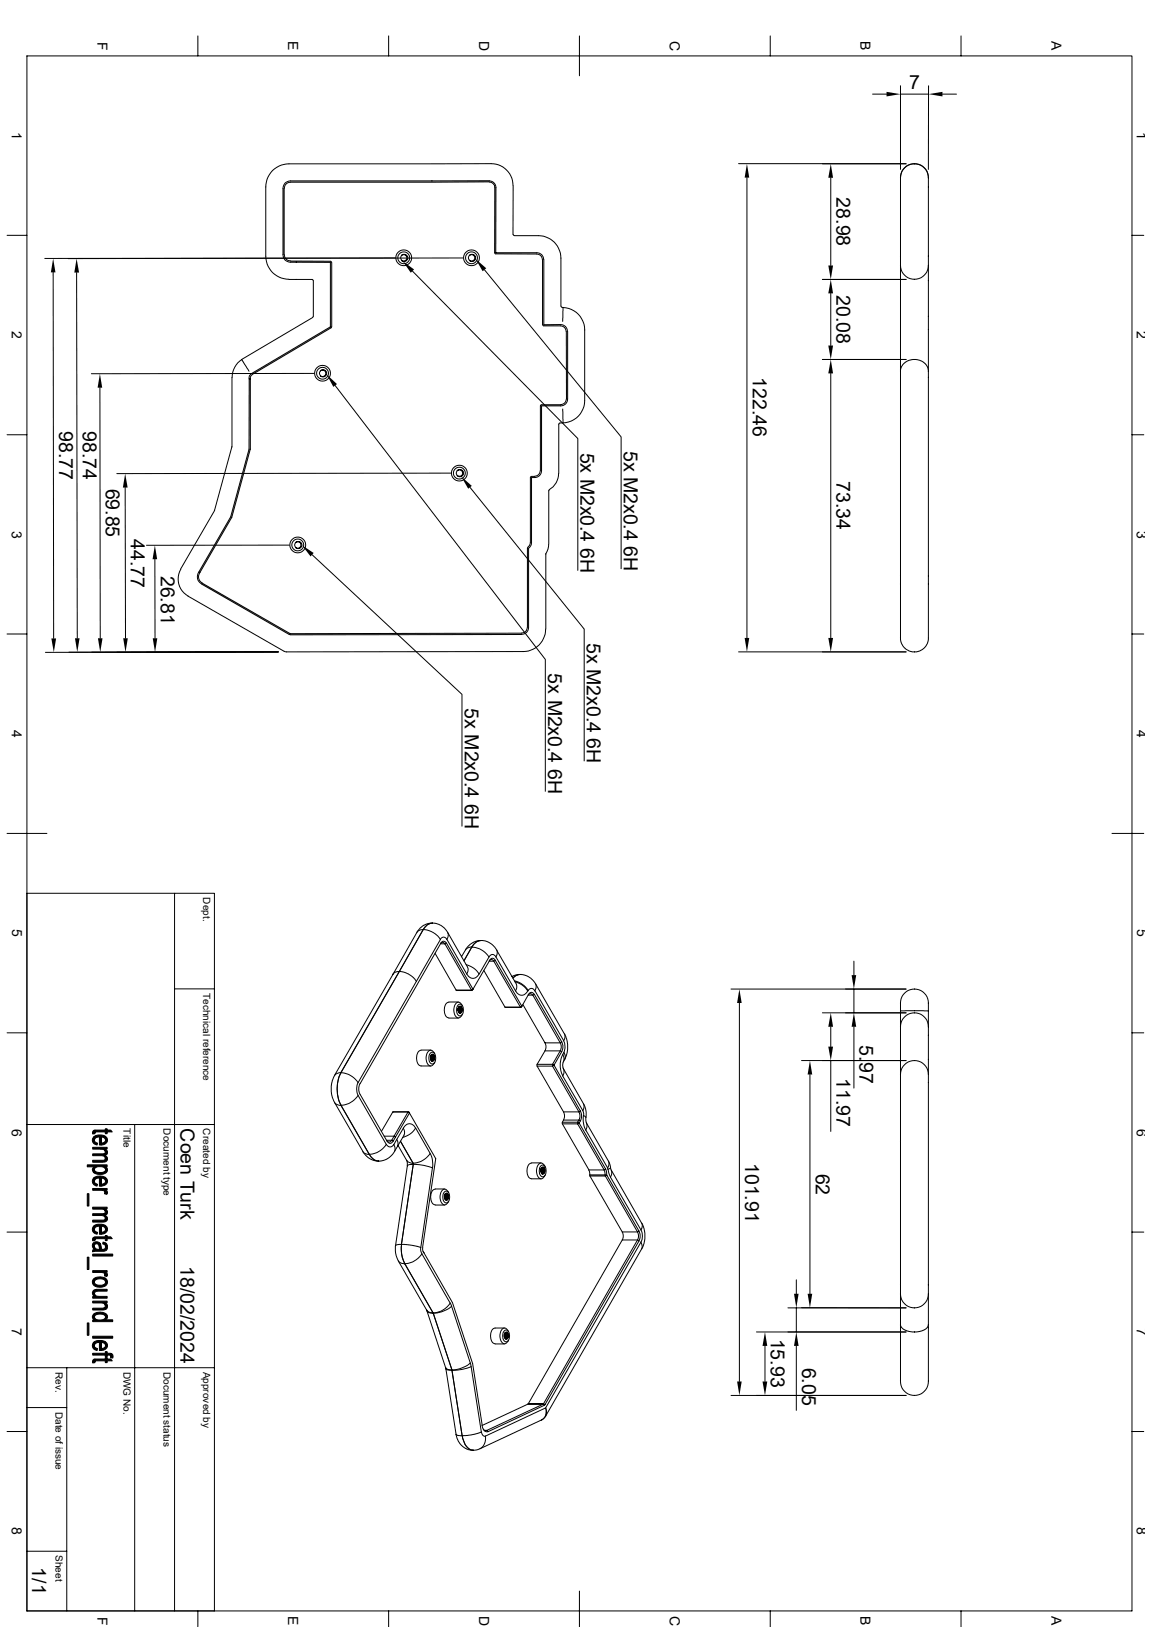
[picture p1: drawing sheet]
<svg xmlns="http://www.w3.org/2000/svg" width="297mm" height="420mm" viewBox="0 0 297 420" stroke-linecap="round" stroke-linejoin="round" font-family="sans-serif">
<g fill="none" stroke="#000" stroke-width=".26">
<path d="M6.9 14.4h285.2v401.4h-285.2zM51.1 9.3v5.1M100.3 9.3v5.1M149.5 9.3v10.3M198.8 9.3v5.1M248 9.3v5.1M225.2 24.3h3.6M232.4 22.1v21.6M232.4 24.3h7.2M239.6 22.1v21.6M243.2 24.3h3.6M126.3 46.7h-51.3a1.88 1.88 0 0 0-2 1.9v17.1a1.88 1.88 0 0 0 2 2h10.3v16.7l-20.4 12-.6 .6v.8"/>
<path d="M126.3 46.7a1.74 1.74 0 0 1 1.7 1.7l-.1 16.8h10.6a1.74 1.74 0 0 1 1.8 1.8v16.8h4.4a1.74 1.74 0 0 1 1.7 1.8M132.4 47.9a5.6 5.6 0 0 0-5.7-5.7l-52.2 .1a5.9 5.9 0 0 0-5.9 6v17.8a5.9 5.9 0 0 0 5.9 6h6.1M132.4 47.9v12.6M190.6 42.2h43.2M192.7 45.8v118.9M212.2 42.3h21.6M214.4 45.9v22.6M232.4 45.9v22.6M232.4 45.8v.1M236 42.3h.1M236 42.3a3.6 3.6 0 0 0-3.6 3.6M236 42.2a3.6 3.6 0 0 0-3.6 3.6"/>
<path d="M236 42.2h.1M236 42.3a3.6 3.6 0 0 1 3.6 3.6M236 42.2a3.6 3.6 0 0 1 3.6 3.6M239.6 45.9v22.6M239.6 45.8v.1M1.8 60.7h5.1M13.7 70.3l.1 94.5M19.8 70.4l.1 94.4M75 67.4h10.3l.3 .3M80.5 72.1l.3 .3-.1 9.5-18.3 10.9M85.6 67.7v16.7M102 66.6l-90.4 .1"/>
<path d="M103.6 66l.5-.3 .7 .1a.92 .92 0 0 1 .2 1.4 .92 .92 0 0 1-1.4 0M103.6 66l.4-.3 .5 .1 .5 .6-.1 .6-.3 .3-.6 .1-.4-.2M103.6 66l-.2 .5 .2 .6M106.4 70l42.7 43.2v34M119.5 66.6l-101.9 .2M121.1 66l.5-.3h.7a.93 .93 0 0 1 .2 1.4 .93 .93 0 0 1-1.4 .1M121.1 66l.4-.3 .5 .1 .5 .6-.1 .6-.3 .3-.6 .1-.4-.2M121.1 66l-.2 .5 .2 .6M125 69.6l35.3 43.2v34M132.4 60.5l.3 .3M132.7 60.8h6.2a5.8 5.8 0 0 1 5.8 5.8l.1 12.4 .1 .2 .4 .2M140 67a1.45 1.45 0 0 0-1.5-1.4l-10.8-.2v-17a1.53 1.53 0 0 0-1.4-1.5l-51.3 .1a1.66 1.66 0 0 0-1.7 1.6l.1 17.1a1.59 1.59 0 0 0 1.6 1.7"/>
<path d="M140 67v16.8M145.3 79.4a5.8 5.8 0 0 1 5.6 5.8v18.2a5.8 5.8 0 0 1-5.6 5.8M145.3 79.4l-.1 3.6M212.2 72.1h21.6M214.4 75.7v13.5M232.4 68.5a3.6 3.6 0 0 0 3.6 3.6M232.4 68.5v27.3l.2-1.1 .7-1 1.3-.7 1.4-.2M232.4 68.5h.1M236 72.1h.1M239.6 68.5a3.6 3.6 0 0 1-3.6 3.6M239.6 68.5v27.3M239.6 68.5h.1"/>
<path d="M292.1 60.7h3M59.9 97.4v17.9M62.4 92.8l1.9 3M62.4 92.8a5.6 5.6 0 0 0-2.5 4.6M64.3 97.8v18.2l-4.8 17.4-8.2 14.3 .3 .1M64.3 97.8h.3v18.2l-4.8 17.5-8.2 14.3M81.1 96.4l-57.5 .1M82.7 95.8l.3-.3h.6l.7 .6M82.7 95.8l.4-.3 .5 .1 .5 .7-.1 .5-.3 .3-.6 .1-.4-.2M82.7 95.8l-.3 .6 .3 .5M84.2 96.1v.5M84.3 96.6l-.7 .7h-.5l-.4-.3"/>
<path d="M85.6 84.4l-.2 .2-20.3 12.1-.5 .7v.3M86.5 99.5l54.2 70.7v34.1M140 83.8l.3 .3h4.4a1.45 1.45 0 0 1 1.4 1.5l.1 17.4M146.5 85.6v17.4a1.74 1.74 0 0 1-1.8 1.8h-5v16.7a1.93 1.93 0 0 1-2.5 1.8v16.8l-.3 .8-.5 .6v20.5a1.74 1.74 0 0 1-1.8 1.7M212.2 92.8h21.6M214.4 96.4v68.3M232.4 95.8v69.3l.3 1.2 .9 1.1 1.1 .7 1.3 .2M236 92.8l1.4 .2 1.2 .7 .8 1 .2 1.1M236 92.8h.1M239.6 95.8v69.3l-.4 1.2-.9 1.1-1 .7-1.3 .2M1.8 112.2h5.1M25.8 100.1l.1 64.7"/>
<path d="M59.8 115.3l-4.4 16.4-8.8 15.2M144.5 109.2l-.3 .3v12.7M144.5 109.2h.8M144.7 104.5h-5l-.3 .3v16.7M145.2 105.6l.1 3.6M146.1 103a1.45 1.45 0 0 1-1.4 1.4M292.1 112.2h3M32.3 125.9l.1 38.9M116.4 122.1l-86.3 .2M118 121.5a.83 .83 0 0 0 0 1.2 .83 .83 0 0 0 1.2-.1l.2-.6-.4-.6-.5-.1-.5 .2 .8-.3 .8 .6M119.5 121.9v.5M119.6 122.4l-.4 .5-.5 .2-.7-.3"/>
<path d="M121.3 125.8l29.4 36.6v34M139.4 121.5a1.68 1.68 0 0 1-2.2 1.5l-.3 .3v16.8M141.8 126.4l-.2 .2v13.9M144.1 122.2a4.8 4.8 0 0 1-2.4 4.2M40 144.4v20.4M46.7 146.9a5 5 0 0 0 1.9 7M48.5 153.9l24.8 14.2M51.3 147.7a2.09 2.09 0 0 0 .7 3M51.6 147.8a1.8 1.8 0 0 0 .6 2.7M52 150.7l22.6 13.1M52.1 150.5l22.7 13M74.7 140.7l-36.9 .1"/>
<path d="M76.3 140.1l.5-.3 .6 .1a.92 .92 0 0 1 .3 1.3 .92 .92 0 0 1-1.4 .1M76.3 140.1l.3-.2h.6l.4 .6v.6l-.4 .3-.6 .1-.3-.2M76.3 140.1l-.3 .6 .3 .6M80.6 143.2l38.6 36v34.1M136.2 141.3l-.1 20.7M136.8 140.1l-.1 .7-.5 .5M140.9 142.9l-.1 19.5a5.9 5.9 0 0 1-5.8 5.8l-61.2 .1-.5-.2M141.6 140.5l-.2 1.3-.6 1.1M1.8 163.7h5.1M71.8 168.3l-60.1 .1M74.6 163.7l60 .1M74.8 163.5h.1"/>
<path d="M134.6 163.4l-59.7 .2M136.1 162a1.45 1.45 0 0 1-1.5 1.4M190.6 168.3h43.2M236 168.3h.1M292.1 163.7h3M1.8 215.1h10.3M286.9 215.1h8.2M6.9 230.6h48.4v185.2M45 230.6v185.2M109.2 239.9l-1 .3-.6 .5M109.2 239.9l-6.2 10.9M109.2 239.9h.1"/>
<path d="M109.2 239.9a5.6 5.6 0 0 1 4.4 2.6 .9 .9 0 0 1 .9-.6 .9 .9 0 0 1 .8 .6M111.5 238.3l1.2 .1 1.1 .5 .9 .7 .6 .8 5.3 9.2 .2 .5-.4 1.3M111.5 238.3l-1.1 .1-1.1 .4-1.6 1.6-6.3 11.1M111.5 238.3h.1M111.5 238.3a2.79 2.79 0 0 0-2.3 1.6M45 255.3h10.3M101.4 251.5l-15.1 26.1-.6 1.4-.2 1.3v1.9l.6 2.1 7.7 13.3 1.2 1.2 .8 .5 1.9 .4M103 250.8l-15 26.1M103 250.8l-.9 .1-.7 .6M103 250.8l1.3 .2 1.1 .4 1.2 .8 .8 1.1M107.6 240.7h.1M112.3 246.1l5.4 9.5"/>
<path d="M113.7 242.5l-21.3 36.9a3.8 3.8 0 0 0 0 3.3M113.7 243.6a.59 .59 0 0 1 .5-.4 .59 .59 0 0 1 .6 .5M113.7 243.6h1.1M113.8 243.4l-20.9 36.3a3.1 3.1 0 0 0 0 2.8l7 12.1M113.8 243.5a.71 .71 0 0 1 .7-.5 .71 .71 0 0 1 .6 .5M114.8 243.6l6.9 12M114.8 243.6l.4-.2 6.8 12M115.3 242.5l5.1 8.9M115.5 240.7l.2 .5-.4 1.3M115.8 258.7h2.5M115.8 258.7a2.25 2.25 0 0 0-.9 3.2l.2 .5 .7 .4M117.7 255.6l.1 .1"/>
<path d="M117.7 255.6h4M117.8 255.7h4M118.2 259.5a.84 .84 0 0 1 1-.1 .84 .84 0 0 1 .3 1 1.38 1.38 0 0 1-.9 1.9 2.04 2.04 0 0 1-.4-2.8zM118.4 260l.3 .9-.3 .5M118.6 259.9l.3 .3v.6l-.4 .7M119 259.8l.3 .5v.6l-.2 .5-.4 .2M119 259.8l.3 .6-.2 .8M119 259.8l-.3-.1-.3 .2-.2 .8 .1-.6a.44 .44 0 0 1 .6 0 .44 .44 0 0 1 .1 .6l-.2 .6-.2 .2M119.1 259.2l.2 .4M119.1 259.3a.92 .92 0 0 0-.9-.6 .92 .92 0 0 0-.9 .8 2.47 2.47 0 0 0 .9 3.3l.5-.2 .4-.4M120.3 249a5.4 5.4 0 0 1 3.3 2.4 1.67 1.67 0 0 1-1.6 1.2 1.67 1.67 0 0 1-1.6-1.2M121.8 244.5a5.6 5.6 0 0 1 4.4 2.5"/>
<path d="M121.8 244.5l-1.1 .2-.6 .5M121.8 244.5l-2.1 3.5M121.8 244.5h.1M122 255.4l-.1 .2h-.2M122 255.4l-.3 .2M124.1 242.8l-1.4 .2-1.4 .8-.9 .9-1.3 2.3M124.1 242.8l1.8 .3 1.8 1.4 5.5 9.5M124.1 242.8h.1M124.1 242.8a2.86 2.86 0 0 0-2.3 1.7M124.8 250.5l5.5 9.5M126.2 247l-2.5 4.4M126.2 247a.94 .94 0 0 1 .9-.6 .94 .94 0 0 1 .9 .6"/>
<path d="M126.2 248.1h1.2M126.2 248.1a.64 .64 0 0 1 .6-.4 .64 .64 0 0 1 .6 .4M126.4 247.9a.76 .76 0 0 1 .7-.5 .76 .76 0 0 1 .7 .5M126.4 247.9l-4.4 7.5M127.4 248.1l6.9 11.9M127.4 248.1l.4-.2 6.9 11.9M128 247l5 8.8 .3-1-.1-.8M128.2 245.2l.1 .8-.3 1M130.3 260l4.1 .1M130.3 260h4M132.8 253.2l1 .3 1.2 .7 1.3 1.5M132.8 253.4a5.4 5.4 0 0 1 3.4 2.4"/>
<path d="M133.1 255.8a1.64 1.64 0 0 0 1.5 1.1 1.64 1.64 0 0 0 1.6-1.1M134.2 251.5l-1 .3-.8 .7M134.2 251.5l-1.1 .2-1 .4M134.2 251.5l1.9 .5 .9 .6 1 1 7.7 13.4 .5 1.2 .3 1.3-.1 2.1-.7 1.8M134.2 251.5h.1M134.7 259.8l-.2 .2h-.2M134.7 259.8l-.4 .2M134.9 259.3l5.7 9.9M136.3 255.7l-.1 .1M136.3 256.9h1.2M136.3 256.9a.61 .61 0 0 1 .6-.4 .61 .61 0 0 1 .6 .4M137.5 256.9l7.1 12.3"/>
<path d="M137.8 256.7a.76 .76 0 0 0-.7-.5 .76 .76 0 0 0-.7 .5l-1.7 3.1M137.9 256.7l-.4 .2M137.9 256.7l7 12.2M138 255.8l7.5 12.8 .3-.9-.1-.8M138.2 254l.1 .8-.3 1a.93 .93 0 0 0-.8-.7 .93 .93 0 0 0-.9 .6M188.6 255.3h45.2M190.8 258.9v97.7M220.3 248.1v3.6M220.3 255.3v6.2M236 255.3a3.8 3.8 0 0 0-3.6 4.6v1.1l3.6-.1M236 255.3a3.6 3.6 0 0 1 3.6 3.6M236 255.3h.1"/>
<path d="M239.6 258.9v2.1M239.6 258.9h.1M1.8 266.6h5.1M88 276.9a5.6 5.6 0 0 1 4.4 2.5M88 276.9l-1 .2-.7 .6M88 276.9a9.3 9.3 0 0 0 0 8.4M111 271.9a.84 .84 0 0 1 1.1-.1 .84 .84 0 0 1 .3 1 1.38 1.38 0 0 1-1 1.9 2.04 2.04 0 0 1-.4-2.8zM111.1 273.3v-.5v.5M111.1 273.1l.1-.6a.41 .41 0 0 1 .5-.1 .41 .41 0 0 1 .1 .6v.5l-.4 .4M111.1 273.1l.1 .6 .4 .2M111.1 272.6v.9M111.1 271.1h-2.4a2.25 2.25 0 0 0-1 3.2l.3 .5 .5 .3 2.6 .1"/>
<path d="M111.3 272.4l.1 .9-.2 .4M111.3 272.4l.2 .3v.6l-.2 .5M111.4 272.8v.5M111.4 272.3l.3 .3 .1 .7-.4 .6M111.8 272.8v.5M111.8 272.2l.3 .4v.8l-.3 .5h-.3M111.8 272.2l.3 .5-.1 .9M111.8 272.2h-.5l-.2 .9M112 271.7l.2 .3M112 271.7a.92 .92 0 0 0-1-.6 .92 .92 0 0 0-.8 .8 2.47 2.47 0 0 0 .8 3.3l.5-.2 .7-.8M115.8 262.8h2.5M118.2 260.4v.5v-.5"/>
<path d="M118.2 260.7l.2 .6 .3 .2M118.3 260.2l-.1 .9M118.4 260l.2 .9-.2 .5M118.5 260.4v.5M118.9 260.4v.5M119.3 261.8l-.2 .4M138.6 274.7v.5M138.6 274.7h4M140.6 269.2a2.16 2.16 0 0 1 0 2M140.6 269.2h4M142.6 274.7v.5M142.6 274.7l.4 .3"/>
<path d="M142.6 275.2h-4l6.8 11.8h4M142.6 275.2l6.8 11.8M143 275l6.8 11.8M143 275l-.4 .2M144.6 269.2a2.16 2.16 0 0 1 0 2M144.6 271.3l.3 .2M144.6 271.3l-2 3.4M144.6 271.3h-4l-2 3.4M144.9 268.9a2.87 2.87 0 0 1 0 2.6M144.9 268.9l-.3 .3M144.9 271.5l-1.9 3.5M145.2 277.7l5.2 9a3.2 3.2 0 0 1 .1 2.3l.2 1.4 .5 1.3"/>
<path d="M145.2 272.2l.3 1-.1 .8M145.2 272.2a5.9 5.9 0 0 0 0 5.5M145.4 276l.1 .8-.3 .9M145.4 268.6a3.6 3.6 0 0 1 .1 3.1M145.5 271.7l-.3 .5M145.5 271.7l.4 1.3-.7 1.4 .1 1.3 5.6 9.8 .4 1.6v2.8l5.8 9.9 .6 2.2 8.1 14.1 .6 1.9v1.8l-.7 2.5-24.9 43.2M206.8 273.8h27M209 277.4v56.6M212.2 261.5h21.6M214.4 265v5.2M214.4 273.8v18.3M220.3 265v15.9"/>
<path d="M232.4 265v69M232.4 261v4M236 260.9l3.6 .1M236 260.9h.1M236 261.5h.1M236 261.5a3.6 3.6 0 0 0-3.6 3.5M236 273.8a3.6 3.6 0 0 0-3.6 3.6M236 261.5a3.6 3.6 0 0 1 3.6 3.5M236 273.8a3.6 3.6 0 0 1 3.6 3.6M236 273.8h.1M239.6 261v4M239.6 265v12.4"/>
<path d="M239.6 277.4v56.6M292.1 266.6h3M6.9 290.3h48.4M34.8 290.3v125.5M86.3 284.6l.7 .5 1 .2M88 285.3h.1M88 285.3l7.3 12.7M92.4 282.8a5.6 5.6 0 0 1-4.4 2.5M92.4 282.8l7.3 12.6a5 5 0 0 1-5.5 2.4l-.6-.6M95.3 298h.1M95.3 298a3 3 0 0 0 2.4 1.7M97.7 299.7h.1"/>
<path d="M99.1 293.3h2.6l.4 .2M99.7 295.4a1.04 1.04 0 0 0 1 .7 1.04 1.04 0 0 0 .9-.7M99.7 294.3h1.4M99.9 294.6a.8 .8 0 0 0 .8 .5 .8 .8 0 0 0 .7-.5M101.1 294.3a.71 .71 0 0 1-.6 .5 .71 .71 0 0 1-.7-.4M101.3 287.1h4M101.3 287.1l-2.9 5M101.5 287l-.2 .1M101.5 287h3.9M101.6 295.4l.3 1-.1 .8M102.1 293.5l-.6 1.1-.4-.3M102.4 294.1l.3 1-.1 .8"/>
<path d="M102.6 295.9l-1.1 1.9-1 1-1.3 .7-1.5 .2M102.7 295.7l2.2 3.9M103.3 294.6l3.3 5.7M103.9 293.6a5.4 5.4 0 0 0 3.3-2.4 1.64 1.64 0 0 0-1.5-1.1 1.64 1.64 0 0 0-1.6 1.1l-2.5 4.2M104.1 291.2l.3 .7v.9l-1.8 3.1M104.9 299.5l.7 .6 1 .2M104.9 299.6l.2 1.3M105.3 287.1h.2l.2 .2M105.3 287.1l-4.2 7.2M105.3 287.1l.4 .2M105.7 287.3l6.7 11.8-3.3 22.9M105.7 287.3l-3.6 6.2"/>
<path d="M107.3 291.2l3.7 6.5a5.6 5.6 0 0 1-4.4 2.6M111 297.8a5.8 5.8 0 0 1 .6 3.7M145.1 289.7v.4M145.1 290.1l6.9 11.9h3.9M145.1 289.7h4M145.1 290.1h4M145.4 287.1a2.16 2.16 0 0 1 0 2M149.1 289.7v.4M149.1 289.7l.3 .2M149.1 290.1l6.8 11.9M149.4 289.1l-.3 .6M149.4 289.1h-4l-.3 .6"/>
<path d="M149.4 287.1a2.16 2.16 0 0 1 0 2M149.4 289.1l.4 .2M149.4 289.9l6.9 11.9-.4 .2M149.4 289.9l-.3 .2M149.8 286.8a2.87 2.87 0 0 1 0 2.5M149.8 286.8l-.4 .2M149.8 289.3l-.4 .6M150.5 288l.7 .5M150.6 284.9l.1 .8-.3 1M151.2 291.7l5.6 9.8 .3-1-.1-.8M151.3 289.9l.2 .8-.4 1M1.8 318.1h5.1"/>
<path d="M105.1 300.9l-3.1 20.8 .1 1.7 .7 2.1 7.3 12.7M106.6 300.3h.1M106.6 300.3v.3M106.7 300.6l-3.1 20.6M106.7 300.6l2.6 .2 2.3 .7-3 20.5-2.3-.6-2.7-.2M106.7 300.6a1.58 1.58 0 0 0-1.6 .3M112.3 311.1h2.4M114.6 307.7a.84 .84 0 0 1 1.1 0 .84 .84 0 0 1 .3 .9 1.38 1.38 0 0 1-1 1.9 2.04 2.04 0 0 1-.4-2.8zM114.7 308.7v.4M114.7 308.9l.2-.8 .5-.1 .3 .7-.1 .8M114.7 308.9l.1-.4a.41 .41 0 0 1 .5-.2 .41 .41 0 0 1 .2 .6l-.1 .6-.3 .3M114.7 308.9l.1 .6 .4 .3"/>
<path d="M114.7 308.5v.9M114.7 306.9l-2.4 .1a2.25 2.25 0 0 0-1 3.1l.3 .6 .7 .3M114.9 308.3l.2 .5-.2 .8M114.9 308.2l.2 .9-.2 .6M115 308.7v.4M115 308.1l.4 .6-.1 .8-.3 .3M115.4 308.7v.4M115.4 308.1l.3 .5v.6l-.1 .4-.5 .2M115.8 307.9l-.2-.3a.92 .92 0 0 0-1-.6 .92 .92 0 0 0-.8 .8 2.47 2.47 0 0 0 .8 3.2l.5-.1 .7-.8M137.2 300.2a2.25 2.25 0 0 0-1 3.2l.3 .6 .4 .2 2.7 .1M137.2 300.2h2.4M139.5 301a.84 .84 0 0 1 1-.1 .84 .84 0 0 1 .4 1 1.38 1.38 0 0 1-1 1.9 2.04 2.04 0 0 1-.4-2.8z"/>
<path d="M139.6 302.4v-.5v.5M139.6 302.2v-.5a.45 .45 0 0 1 .6-.2 .45 .45 0 0 1 .2 .7l-.5 .9M139.6 301.8v.8M139.7 301.5l.2 .3-.2 1.1M139.8 301.5l.2 .6-.2 .8M139.9 301.9v.5M139.9 301.4l.4 .4v.6l-.4 .6M140.3 301.9v.5M140.3 301.3l.3 1-.1 .6-.3 .2a.57 .57 0 0 1-.6-.3 .57 .57 0 0 1 0-.6M140.3 301.3l.3 .5-.1 .9M140.3 301.3h-.5l-.2 .9M140.5 300.8a.92 .92 0 0 0-1-.6 .92 .92 0 0 0-.8 .8 2.47 2.47 0 0 0 .8 3.3l.5-.1 .7-.9"/>
<path d="M140.5 300.8l.2 .4M151.9 302l.3 1.6M152.2 303.3l4.4 .1M152.2 303.6l8.4 14.4h3.9M152.2 303.6h4M155.9 302l.2 1.3M156.2 303.3v.3M156.2 303.6l8.3 14.4M156.3 301.8l.2 1.6M156.6 303.4l8.3 14.4M156.6 303.4l-.4 .2M156.9 301.9l.7 2"/>
<path d="M157.5 301.4l-.6 .5-.1-.4M157.5 303.9l7.9 13.6M157.7 302.1l.2 .8-.4 1M160.6 318.1a2.16 2.16 0 0 1 0 2M164.5 318.1a2.16 2.16 0 0 1 0 2M164.9 317.8l-.4 .2M164.9 317.8a2.87 2.87 0 0 1 0 2.5M165.4 317.5a3.4 3.4 0 0 1 0 3.1l-24.6 42.8-15.5 7.3a.93 .93 0 0 1-1.1-1M165.6 315.7l.1 1-.3 .8M292.1 318.1h3M103.6 321.2l-1.2 .1-.3 .3M103.6 321.2h.1"/>
<path d="M103.6 321.2a8.1 8.1 0 0 0 .9 5M104.5 326.3l7.3 12.6M104.5 326.3h.1M108.5 322l.1 .9 .3 .8 7.3 12.7M108.8 323.7a4.9 4.9 0 0 1-5.6 2.2l-.4-.4M109.1 322v.8l.3 .6M109.2 323.1h.1M109.2 323.2l.2 .2M109.4 323.4l7.4 12.9 5.2 15.7 2.4 15.8M110.1 338.2l.6 .5 1.1 .2M110.1 338.2l4.9 14.8M110.2 338.4l.5 .4 1.1 .2"/>
<path d="M111.8 338.9v.1M111.8 338.9h.1M111.8 339l4.9 14.7M116.2 336.4a5.6 5.6 0 0 1-4.4 2.5M116.2 336.4l5.2 15.5M116.5 337.2a8.1 8.1 0 0 1-4.7 1.8M160.6 320.1l-24.3 42.3M160.6 320.1h3.9M164.5 320.1l-24.2 42.3M164.5 320.1l.4 .2M164.9 320.3l-24.3 42.3M165.4 320.6l.3 1.3-.1 .5"/>
<path d="M203.3 337.6h30.5M205.5 330.4v3.6M205.5 337.6v6.2M232.4 334a3.6 3.6 0 0 0 3.6 3.6M232.4 334v8.3l1.1 1 1.1 .4 1.4 .1M236 337.6h.1M239.6 334a3.6 3.6 0 0 1-3.6 3.6M239.6 334v7.9M6.9 353.1h48.4M17.2 353.1v62.7M115 353l.1 .4M115.1 353.4l2.6 16.8"/>
<path d="M115.1 353.4l.4 .2 1.1 .1M116.6 353.7h.1M116.6 353.7l2.7 16.9M121.3 351.9a6.7 6.7 0 0 1-6 1.5l-.3-.4M121.4 351.9l2.8 17.8-2.2 .6-2.7 .3M121.5 352.8l-2.2 .7-2.7 .2M127.8 346.9h2.4M130.1 343.6a.84 .84 0 0 1 1-.1 .84 .84 0 0 1 .3 1 1.38 1.38 0 0 1-.9 1.9 2.04 2.04 0 0 1-.4-2.8zM130.1 345v-.4v.5M130.1 344.8l.3-.9h.5l.3 .8-.1 .7M130.1 344.8l.1-.5a.38 .38 0 0 1 .5-.2 .38 .38 0 0 1 .2 .5v.7l-.4 .4M130.1 344.8l.2 .6 .3 .3"/>
<path d="M130.2 344.4v.8M130.2 342.8h-2.4a2.25 2.25 0 0 0-1 3.2l.3 .5 .7 .4M130.3 345.5l.2-.6-.1-.8 .2 .8-.3 .6M130.5 344.6v.4M130.5 344l.4 .6-.2 .8-.2 .3M130.8 344.6v.4M130.9 343.9l.2 .4M131.1 344.3v.9l-.2 .5h-.3M131.2 343.7l-.2-.3a.92 .92 0 0 0-1-.6 .92 .92 0 0 0-.8 .8 2.47 2.47 0 0 0 .9 3.3l.5-.1 .6-.9M197.4 347.4v9.2M205.5 347.4v16.7M232.4 341.9v14.5a3.6 3.6 0 0 0 3.6 3.8"/>
<path d="M233.8 343.8h-38.6M236 343.8h.1M239.6 341.9l-.2 .7-.9 .7-1.1 .4-1.4 .1M239.6 341.9v14.5a3.6 3.6 0 0 1-3.6 3.8M1.8 369.5h5.1M6.9 363.3h10.3M117.7 370.2l.5 1.7 .9 1.2 1.3 1 1.7 .3M117.7 370.2l.4 .3 1.2 .1M119.3 370.6h.1M119.3 370.6a4.2 4.2 0 0 0 2.4 3.7l.4 .1M122.1 374.4h.1M124.4 367.8a1.41 1.41 0 0 0 1.5 1.7"/>
<path d="M124.7 368.9l.4 .4h.5M125.1 369.2h.5M125.2 370.7a2.95 2.95 0 0 1-1.4 3.3M136.2 362.5l-11.8 5.5M136.2 362.5h4M136.3 362.4l-.1 .1M136.3 362.4h4M139.7 366.6l-15.8 7.4-1.8 .4M140.2 362.5l.3 .3M140.2 362.5l-14.6 6.7M140.3 362.4l.3 .2M140.3 362.4l-.1 .1"/>
<path d="M140.5 362.8l-14.6 6.8-.3-.4M140.6 362.6l-.1 .2M140.8 365.5l.2-.6-.2-1.5a2.53 2.53 0 0 1-1.1 3.2M140.8 365.5l-1.1 1.1M188.6 360.2h45.2M236 360.2h.1M292.1 369.5h3M6.9 400.4h10.3M51.1 415.8v4.1M100.3 415.8v4.1M149.5 410.7v9.2M198.8 415.8v4.1"/>
<path d="M248 415.8v4.1"/>
<circle cx="104.2" cy="66.5" r="2.04"/>
<circle cx="104.2" cy="66.5" r="1.53"/>
<circle cx="121.7" cy="66.5" r="2.04"/>
<circle cx="121.7" cy="66.5" r="1.53"/>
<circle cx="83.2" cy="96.3" r="2.04"/>
<circle cx="83.2" cy="96.3" r="1.53"/>
<circle cx="118.5" cy="122.1" r="2.04"/>
<circle cx="118.5" cy="122.1" r="1.53"/>
<circle cx="76.8" cy="140.7" r="2.04"/>
<circle cx="76.8" cy="140.7" r="1.53"/>
</g>
<g fill="#000" stroke="#000" stroke-width=".26">
<path d="M24.1 291.9l.4-.2v1h-.6v-.4z" fill-rule="evenodd"/>
<path d="M24.1 293.5l.2-.2 .1 1.3 .7 .5v.5a1.24 1.24 0 0 1-1.1-.8 1.24 1.24 0 0 1 .1-1.3z" fill-rule="evenodd"/>
<path d="M24.3 293.3a3.2 3.2 0 0 1 2.9 0v1l-.4-.6-.6-.2-.1 2.1h-.4v-2.1l-1 .2-.3 .6z" fill-rule="evenodd"/>
<path d="M23.9 297.9h2.6l.6-.2 .1 1.3v-.2l-.4-.4-2.9-.1z" fill-rule="evenodd"/>
<path d="M27.1 296.6l.1 .7z" fill-rule="evenodd"/>
<path d="M23.9 296.2h3.7v.4h-.5v.5l-.7-.4-2.5-.1z" fill-rule="evenodd"/>
<path d="M26.2 293.5v1.6h.1l.8-.5 .1-1.3a1.28 1.28 0 0 1 .4 1.6 1.28 1.28 0 0 1-1.5 .7z" fill-rule="evenodd"/>
<path d="M27.3 296.7a.84 .84 0 0 1 .4 .8 .84 .84 0 0 1-.6 .7z" fill-rule="evenodd"/>
<path d="M23.9 299.5h2.9l.4-.4v-.8a.92 .92 0 0 1 .5 1.2 .92 .92 0 0 1-1.2 .5h-2.6z" fill-rule="evenodd"/>
<path d="M24.5 291.7h2.7v-.3h.4v.3h1l.4 .5h-1.4v.5h-.4v-.5h-2.4l-.3 .3z" fill-rule="evenodd"/>
<path d="M22.5 308.1h.4v3.2h-.4z" fill-rule="evenodd"/>
<path d="M24.2 301.2l.1 1.6a.9 .9 0 0 1-.1-1.6z" fill-rule="evenodd"/>
<path d="M24.1 304.1l.2-.1 .1 1.1 .7 .6v.5a1.23 1.23 0 0 1-1.2-.8 1.23 1.23 0 0 1 .2-1.3z" fill-rule="evenodd"/>
<path d="M24.1 316.5l.2-.1 .1 1.3 .7 .4v.5a1.26 1.26 0 0 1-1.2-.7 1.26 1.26 0 0 1 .2-1.4z" fill-rule="evenodd"/>
<path d="M24.4 303.9l.2-.1a2.96 2.96 0 0 1 2.6 .2v.9l-.2-.5-.8-.3-.1 2.1h-.4v-2.1l-1 .2-.3 .6z" fill-rule="evenodd"/>
<path d="M23.9 313.3h2.6l.6-.2 .1 1.4v-.3l-.4-.3-2.9-.1z" fill-rule="evenodd"/>
<path d="M24.3 316.4a3.2 3.2 0 0 1 2.9 0v.9l-.2-.5-.8-.3-.1 2.1h-.4v-2.1l-1.1 .3-.2 .6z" fill-rule="evenodd"/>
<path d="M27.1 312l.1 .8z" fill-rule="evenodd"/>
<path d="M27.2 301.2l.1 .7z" fill-rule="evenodd"/>
<path d="M22.5 300.7h5.1v.5h-.4l-.1 .4a2.01 2.01 0 0 0-2.7 .2l-.1 1v-1.6h-1.8z" fill-rule="evenodd"/>
<path d="M23.9 306.8h3.7v.4h-.5v.6l-.2-.4-.4-.1h-2.6z" fill-rule="evenodd"/>
<path d="M23.9 311.6h3.7v.4h-.5v.5l-.7-.4h-2.5z" fill-rule="evenodd"/>
<path d="M24.4 301.9a1.58 1.58 0 0 0 2.2 .7l.6-.4 .1-1a1.08 1.08 0 0 1 .3 1.3 1.08 1.08 0 0 1-1.2 .6h-1l-1-.2z" fill-rule="evenodd"/>
<path d="M26.2 304.1v1.6h.1l.8-.4 .1-1.3a1.23 1.23 0 0 1 .4 1.4 1.23 1.23 0 0 1-1.3 .8h-.2z" fill-rule="evenodd"/>
<path d="M27.1 307.2l.6 .4-.1 .7-.6-.2z" fill-rule="evenodd"/>
<path d="M27.3 312.1a.84 .84 0 0 1 .4 .9 .84 .84 0 0 1-.6 .7z" fill-rule="evenodd"/>
<path d="M23.9 315h2.9l.4-.4v-.8a.92 .92 0 0 1 .5 1.2 .92 .92 0 0 1-1.2 .5h-2.6z" fill-rule="evenodd"/>
<path d="M26.2 316.5v1.6h.1l.8-.4 .1-1.3a1.28 1.28 0 0 1 .4 1.5 1.28 1.28 0 0 1-1.5 .7z" fill-rule="evenodd"/>
<path d="M24.5 319.3h2.7v-.4h.4v.4h1l.4 .4h-1.4v.6h-.4v-.6h-2.2l-.4 .1-.1 .2z" fill-rule="evenodd"/>
<path d="M22.5 324.5h.4v3.2h-.4z" fill-rule="evenodd"/>
<path d="M23.9 323.7h5.2v.5h-5.2z" fill-rule="evenodd"/>
<path d="M24.3 321.6l.1 .9z" fill-rule="evenodd"/>
<path d="M24 319.5l.5-.2v1h-.6z" fill-rule="evenodd"/>
<path d="M24.4 333.9l.1 .8z" fill-rule="evenodd"/>
<path d="M24 320.9a1.28 1.28 0 0 1 1.9 .1l-.1 1.5a1.61 1.61 0 0 0-.9-1.4l-.5 .3-.1 1.1a1.19 1.19 0 0 1-.3-1.6z" fill-rule="evenodd"/>
<path d="M26.6 320.6l.6 .2v1l-.1-.4-.6-.3z" fill-rule="evenodd"/>
<path d="M24.3 330a2.91 2.91 0 0 1 2.9 0v1a1.62 1.62 0 0 0-2.4-.7l-.3 .3-.1 .4z" fill-rule="evenodd"/>
<path d="M27.1 336.3l.1 .8z" fill-rule="evenodd"/>
<path d="M23.9 328h3.7v.4h-.5v.6l-.2-.4-.4-.1h-2.6z" fill-rule="evenodd"/>
<path d="M24 333.2l.8-.4h2.8v.5l-2.9 .1-.3 .4-.1 .8-.4-.6z" fill-rule="evenodd"/>
<path d="M23.9 334.7h.6l.1-.4 .4 .3h2.6v.5h-3.7z" fill-rule="evenodd"/>
<path d="M23.9 335.9h3.7v.4h-.5v.5l-.6-.4-2.6-.1z" fill-rule="evenodd"/>
<path d="M24.4 321.9l.5 .6h.9l.1-1.5 .2 .9a.55 .55 0 0 0 .5 .7 .55 .55 0 0 0 .6-.6v-1.2a1.18 1.18 0 0 1 .5 1.5 1.18 1.18 0 0 1-1.4 .7l-2.4 .2v-.5l.5-.2z" fill-rule="evenodd"/>
<path d="M27.1 328.4l.6 .4-.1 .7-.6-.1z" fill-rule="evenodd"/>
<path d="M24.1 330.2l.2-.2 .1 1a1.61 1.61 0 0 0 2.4 .6l.4-.5v-1.1a1.3 1.3 0 0 1 .4 1.5 1.3 1.3 0 0 1-1.4 .8 1.76 1.76 0 0 1-2.4-1.5z" fill-rule="evenodd"/>
<path d="M23.9 337.7h2.9l.3-.3 .2-1a1.02 1.02 0 0 1 .3 1.3 1.02 1.02 0 0 1-1.3 .5h-2.4z" fill-rule="evenodd"/>
<path d="M24.3 339.1l1.4-.4a1.6 1.6 0 0 1 2 1.4l-.5 .6v-.7a1.63 1.63 0 0 0-2.3-.7l-.4 .3-.1 .4z" fill-rule="evenodd"/>
<path d="M22.5 341.5h.4v3.2h-.4z" fill-rule="evenodd"/>
<path d="M23.9 344.9h5.2v.5h-5.2z" fill-rule="evenodd"/>
<path d="M24.2 339.2l.1-.1 .1 1.6a.88 .88 0 0 1-.2-1.5z" fill-rule="evenodd"/>
<path d="M24.1 351l.4-.2v.9l-.6 .1v-.4z" fill-rule="evenodd"/>
<path d="M24.1 346.5l.2-.1 .1 1.3 .7 .4v.5a1.26 1.26 0 0 1-1.2-.7 1.26 1.26 0 0 1 .2-1.4z" fill-rule="evenodd"/>
<path d="M24.3 346.4a3.2 3.2 0 0 1 2.9 0v.9l-.2-.5-.8-.3-.1 2.1h-.4v-2.1l-1 .3-.3 .5z" fill-rule="evenodd"/>
<path d="M26.2 346.5v1.6h.1l.8-.4 .1-1.3a1.28 1.28 0 0 1 .4 1.5 1.28 1.28 0 0 1-1.5 .7z" fill-rule="evenodd"/>
<path d="M23.9 349.3h3.3v-.4h.4v.4l1 .1v.8l-.1-.3-.3-.1h-.6v.6h-.4v-.6h-3.3z" fill-rule="evenodd"/>
<path d="M24.5 350.8h2.7v-.3h.4v.3h1l.4 .5h-1.4v.4h-.4v-.4h-2.5l-.2 .2z" fill-rule="evenodd"/>
<path d="M24.4 340.2a1.89 1.89 0 0 0 2.8-.1v.6h1.9v.5h-5.2v-.5h.5z" fill-rule="evenodd"/>
<path d="M28.6 349.4l.5 .4v.8l-.6-.1z" fill-rule="evenodd"/>
</g>
<g fill="#000">
<path d="M228.8 23.7l3.6 .6-3.6 .6zM239.6 24.3l3.6-.6v1.2zM192.7 42.2l.6 3.6h-1.1zM214.4 42.3l.6 3.6h-1.3zM13.7 66.7l.6 3.6h-1.2zM19.8 66.8l.6 3.6h-1.2zM103.9 67.4l2.9 2.2-.8 .8zM122.7 66.8l2.8 2.5-1 .7zM213.7 68.5h1.3l-.6 3.6zM214.4 72.1l.6 3.6h-1.3zM84.3 96.6l2.7 2.5-1 .8zM213.7 89.2h1.3l-.6 3.6z"/>
<path d="M214.4 92.8l.6 3.6h-1.3zM25.8 96.5l.6 3.6h-1.2zM32.3 122.3l.6 3.6h-1.2zM119 123l2.8 2.4-1 .8zM40 140.8l.6 3.6h-1.2zM77.9 140.8l3 1.9-.8 .9zM13.3 164.8h1.2l-.6 3.6zM19.3 164.8h1.2l-.6 3.6zM25.3 164.8h1.2l-.6 3.6zM31.8 164.8h1.2l-.6 3.6zM39.4 164.8h1.2l-.6 3.6zM192.2 164.7h1.1l-.6 3.6z"/>
<path d="M213.7 164.7h1.3l-.6 3.6zM190.8 255.3l.6 3.6h-1.2zM219.8 251.7h1.1l-.6 3.6zM209 273.8l.6 3.6h-1.2zM214.4 261.5l.6 3.5h-1.3zM213.7 270.2h1.3l-.6 3.6zM220.3 261.5l.6 3.5h-1.1zM204.9 334h1.2l-.6 3.6zM208.4 334h1.2l-.6 3.6zM190.2 356.6h1.2l-.6 3.6zM197.4 343.8l.6 3.6h-1.2zM196.8 356.6h1.2l-.6 3.6z"/>
<path d="M205.5 343.8l.6 3.6h-1.2z"/>
</g>
<g font-size="5">
<text x="234.6" y="22.9">7</text>
<text x="215.9" y="51" transform="rotate(90 215.9 51)">28.98</text>
<text x="215.9" y="76.2" transform="rotate(90 215.9 76.2)">20.08</text>
<text x="194.3" y="97.4" transform="rotate(90 194.3 97.4)">122.46</text>
<text x="15.3" y="111.3" transform="rotate(90 15.3 111.3)">98.77</text>
<text x="21.3" y="111.3" transform="rotate(90 21.3 111.3)">98.74</text>
<text x="149.8" y="116.8" transform="rotate(90 149.8 116.8)">5x M2x0.4 6H</text>
<text x="161" y="116.4" transform="rotate(90 161 116.4)">5x M2x0.4 6H</text>
<text x="215.9" y="124.2" transform="rotate(90 215.9 124.2)">73.34</text>
<text x="27.3" y="126.1" transform="rotate(90 27.3 126.1)">69.85</text>
<text x="33.8" y="139.1" transform="rotate(90 33.8 139.1)">44.77</text>
<text x="41.5" y="148.6" transform="rotate(90 41.5 148.6)">26.81</text>
<text x="151.5" y="166" transform="rotate(90 151.5 166)">5x M2x0.4 6H</text>
<text x="141.4" y="173.8" transform="rotate(90 141.4 173.8)">5x M2x0.4 6H</text>
<text x="119.9" y="182.9" transform="rotate(90 119.9 182.9)">5x M2x0.4 6H</text>
<text x="221.8" y="269.9" transform="rotate(90 221.8 269.9)">5.97</text>
<text x="215.9" y="278.3" transform="rotate(90 215.9 278.3)">11.97</text>
<text x="46.6" y="291.3" transform="rotate(90 46.6 291.3)">Coen Turk</text>
<text x="192.3" y="300.2" transform="rotate(90 192.3 300.2)">101.91</text>
<text x="210.5" y="302.9" transform="rotate(90 210.5 302.9)">62</text>
<text x="46.6" y="326.9" transform="rotate(90 46.6 326.9)">18/02/2024</text>
<text x="198.9" y="345.6" transform="rotate(90 198.9 345.6)">15.93</text>
<text x="207" y="353" transform="rotate(90 207 353)">6.05</text>
<text x="8.3" y="404.6" transform="rotate(90 8.3 404.6)">1/1</text>
</g>
<g font-size="3.6">
<text x="25.1" y="10.8" transform="rotate(90 25.1 10.8)">F</text>
<text x="74.4" y="10.7" transform="rotate(90 74.4 10.7)">E</text>
<text x="123.6" y="10.5" transform="rotate(90 123.6 10.5)">D</text>
<text x="172.8" y="10.5" transform="rotate(90 172.8 10.5)">C</text>
<text x="222.1" y="10.7" transform="rotate(90 222.1 10.7)">B</text>
<text x="271.3" y="10.7" transform="rotate(90 271.3 10.7)">A</text>
<text x="3.1" y="34" transform="rotate(90 3.1 34)">1</text>
<text x="293.4" y="34" transform="rotate(90 293.4 34)">1</text>
<text x="3.1" y="85.5" transform="rotate(90 3.1 85.5)">2</text>
<text x="293.4" y="85.5" transform="rotate(90 293.4 85.5)">2</text>
<text x="3.1" y="136.9" transform="rotate(90 3.1 136.9)">3</text>
<text x="293.4" y="136.9" transform="rotate(90 293.4 136.9)">3</text>
<text x="3.1" y="188.4" transform="rotate(90 3.1 188.4)">4</text>
<text x="293.4" y="188.4" transform="rotate(90 293.4 188.4)">4</text>
<text x="3.1" y="239.9" transform="rotate(90 3.1 239.9)">5</text>
<text x="293.4" y="239.9" transform="rotate(90 293.4 239.9)">5</text>
<text x="3.1" y="291.3" transform="rotate(90 3.1 291.3)">6</text>
<text x="293.4" y="291.3" transform="rotate(90 293.4 291.3)">6</text>
<text x="3.1" y="342.8" transform="rotate(90 3.1 342.8)">7</text>
<text x="293.4" y="342.8" transform="rotate(90 293.4 342.8)">7</text>
<text x="3.1" y="394.3" transform="rotate(90 3.1 394.3)">8</text>
<text x="293.4" y="394.3" transform="rotate(90 293.4 394.3)">8</text>
<text x="25.1" y="417.3" transform="rotate(90 25.1 417.3)">F</text>
<text x="74.4" y="417.2" transform="rotate(90 74.4 417.2)">E</text>
<text x="123.6" y="417.1" transform="rotate(90 123.6 417.1)">D</text>
<text x="172.8" y="417.1" transform="rotate(90 172.8 417.1)">C</text>
<text x="222.1" y="417.2" transform="rotate(90 222.1 417.2)">B</text>
<text x="271.3" y="417.2" transform="rotate(90 271.3 417.2)">A</text>
</g>
<g font-size="2.6">
<text x="52.5" y="231.6" transform="rotate(90 52.5 231.6)">Dept.</text>
<text x="52.5" y="256.3" transform="rotate(90 52.5 256.3)">Technical reference</text>
<text x="31.9" y="291.3" transform="rotate(90 31.9 291.3)">Title</text>
<text x="42.2" y="291.3" transform="rotate(90 42.2 291.3)">Document type</text>
<text x="52.5" y="291.3" transform="rotate(90 52.5 291.3)">Created by</text>
<text x="14.4" y="354.1" transform="rotate(90 14.4 354.1)">Rev.</text>
<text x="31.9" y="354.1" transform="rotate(90 31.9 354.1)">DWG No.</text>
<text x="42.2" y="354.1" transform="rotate(90 42.2 354.1)">Document status</text>
<text x="52.5" y="354.1" transform="rotate(90 52.5 354.1)">Approved by</text>
<text x="14.4" y="364.4" transform="rotate(90 14.4 364.4)">Date of issue</text>
<text x="14.4" y="401.4" transform="rotate(90 14.4 401.4)">Sheet</text>
</g>
</svg>
